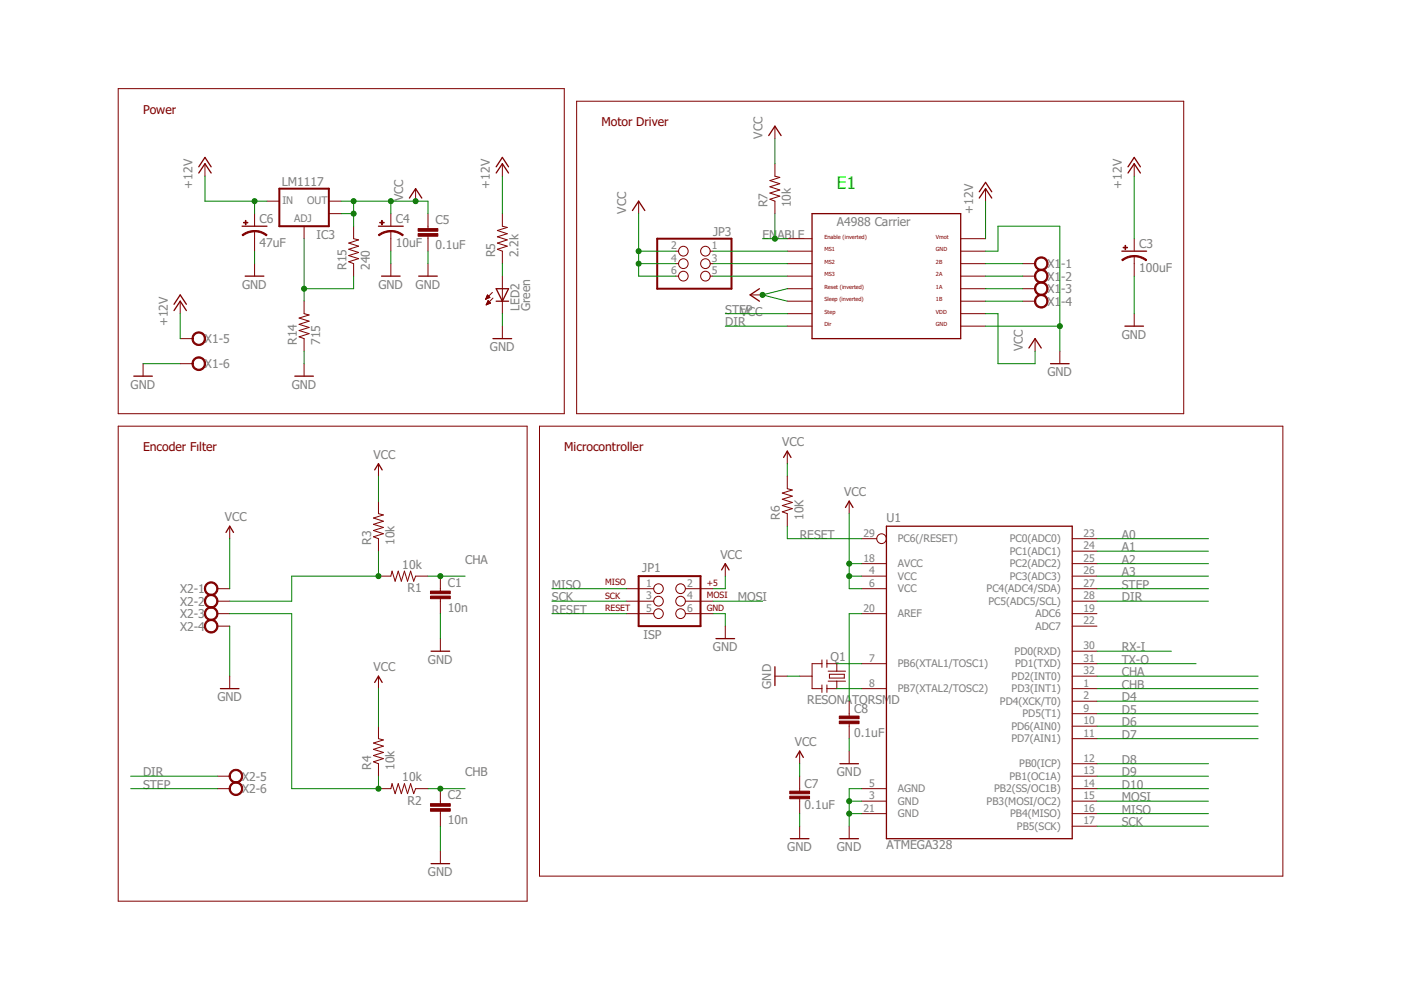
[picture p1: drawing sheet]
<svg xmlns="http://www.w3.org/2000/svg" width="297mm" height="210mm" viewBox="0 0 297 210" stroke-linecap="round" stroke-linejoin="round" font-family="sans-serif">
<g fill="none" stroke="#800000" stroke-width=".21">
<path d="M25.1 18.8h94.5v68.9h-94.5zM43.5 34.7v2.7M106.5 34.7v2.7M122.3 21.5h128.7v66.2h-128.7zM164.3 26.8v2.6M164.3 34.7v2.7l1 .2-2.1 .7 2.1 .6-2.1 .7 2.1 .7-2.1 .6 2.1 .7-2.1 .6 1.1 .5v2.6M240.5 34.7v2.7M54 45.3v2.7M54 49v4.3M54 55.9v2.6M56.6 42.7h2.6M64.5 48v2.6"/>
<path d="M69.7 42.7h2.6M69.7 45.3h2.6M75 48v2.6l1 .3-2.1 .6 2.1 .7-2.1 .7 2.1 .6-2.1 .7 2.1 .6-2.1 .7 1.1 .4v2.6M82.9 45.3v2.7M82.9 49v4.3M82.9 55.9v2.6M88.1 40v2.7M90.7 45.3v3.2M90.7 50.1v3.2M90.7 55.9v2.6M106.5 45.3v2.7l1 .2-2 .7 2 .7-2 .6 2 .7-2 .6 2 .7-2 .7 1 .4v2.6M106.5 58.5v8"/>
<path d="M135.4 42.7v2.6M143.3 53.3h.5M143.3 55.9h.5M143.3 58.5h.5M150.6 53.3h.6M150.6 55.9h.6M150.6 58.5h.6M166.9 53.3h5.3M166.9 55.9h5.3M166.9 58.5h5.3M166.9 50.6h5.3M203.7 53.3h5.3"/>
<path d="M203.7 55.9h5.3M203.7 58.5h5.3M203.7 50.6h5.3M209 40v2.7M216.8 55.9h2.7M216.8 58.5h2.7M240.5 50.6v2.7M240.5 54.3v4.2M30.3 77.1v2.7M38.2 63.9v2.6M38.2 71.8h2.6M38.2 77.1h2.6"/>
<path d="M64.5 63.9v2.6l1 .3-2.1 .6 2.1 .7-2.1 .7 2.1 .6-2.1 .7 2.1 .6-2.1 .7 1.1 .4v2.7M64.5 77.1v2.7M103 63.4h.1M103 63.3h.4M103.1 63.1h.6M103.1 63h.7M103.1 64.5h.3M103.2 64.4h.5M103.2 62.9h.5M103.3 62.8h.3M103.3 64.3h.6M103.3 64.2h.6"/>
<path d="M103.3 62.6h.1M103.4 62.5l.5 .6-.9 .4zM103.4 64h.4M103.4 63.9h.3M103.5 63.8h.1M103.5 63.7l.5 .6-.9 .3zM104.4 62l-1.4 1.5M104.5 63.2l-1.4 1.4M106.5 69.2v2.6M159 62.5h2.7M166.9 61.2h5.3M166.9 63.9h5.3"/>
<path d="M166.9 66.5h5.3M166.9 69.2h5.3M203.7 61.2h5.3M203.7 63.9h5.3M203.7 66.5h5.3M203.7 69.2h5.3M216.8 61.2h2.7M216.8 63.9h2.7M219.5 71.8v2.7M224.7 74.5v2.6M240.5 66.5v2.7M25.1 90.4h86.7v100.7h-86.7z"/>
<path d="M80.2 98.3v2.7M114.4 90.4h157.6v95.4h-157.6zM166.9 95.7v2.6M48.7 111.6v2.6M80.2 106.3v2.6l1.1 .3-2.1 .6 2.1 .7-2.1 .7 2.1 .6-2.1 .7 2.1 .7-2.1 .6 1 .4v2.7M153.8 119.5v2.7M166.9 101v2.6l1.1 .3-2.1 .6 2.1 .7-2.1 .7 2.1 .6-2.1 .7 2.1 .6-2.1 .7 1 .4v2.7M180 106.3v2.6M182.7 119.5h5.2M182.7 114.2h3.2M227.3 119.5h5.3M227.3 116.9h5.3"/>
<path d="M227.3 114.2h5.3M46.1 124.8h2.6M46.1 127.5h2.6M46.1 130.1h2.6M46.1 132.8h2.6M80.2 122.2h2.7l.2-1.1 .7 2.1 .6-2.1 .7 2.1 .6-2.1 .7 2.1 .7-2.1 .6 2.1 .4-1h2.6M93.4 122.2v3.1M93.4 126.9v3.2M93.4 135.4v2.7M132.8 124.8h5.8M132.8 127.5h5.8M132.8 130.1h5.8"/>
<path d="M145.3 124.8h5.9M145.3 127.5h5.9M145.3 130.1h5.9M153.8 132.8v2.6M174.3 139.9v1.6M175.3 139.9v1.6M182.7 122.2h5.2M182.7 124.8h5.2M182.7 130.1h5.2M227.3 122.2h5.3M227.3 124.8h5.3M227.3 127.5h5.3"/>
<path d="M227.3 130.1h5.3M227.3 138.1h5.3M227.3 132.8h5.3M48.7 143.4v2.6M80.2 143.4v2.6M80.2 154v2.6l1.1 .3-2.1 .6 2.1 .7-2.1 .7 2.1 .6-2.1 .7 2.1 .6-2.1 .7 1 .4v2.7M164.3 143.4h2.6M169.5 159.3v2.6M169.5 143.4h2.7M174.3 140.7h-2.1v5.3h2.1M174.3 145.2v1.6M175.3 140.7h2.1v1.6"/>
<path d="M175.3 145.2v1.6M175.6 142.3h3.7M175.6 144.4h3.7M175.9 143h3.1v.8h-3.1zM177.4 144.4v1.6h-2.1M180 148.7v3.1M180 153.4v3.2M180 159.3v2.6M182.7 140.7h5.2M182.7 146h5.2M227.3 140.7h5.3M227.3 146h5.3"/>
<path d="M227.3 143.4h5.3M227.3 156.6h5.3M227.3 154h5.3M227.3 151.3h5.3M227.3 148.7h5.3M46.1 167.2h2.6M46.1 164.6h2.6M80.2 167.2h2.7l.2-1 .7 2.1 .6-2.1 .7 2.1 .6-2.1 .7 2.1 .7-2.1 .6 2.1 .4-1.1h2.6M93.4 167.2v3.2M93.4 172v3.2M169.5 164.6v3.1M169.5 169.3v3.2"/>
<path d="M169.5 175.2v2.6M180 175.2v2.6M182.7 167.2h5.2M182.7 169.9h5.2M182.7 172.5h5.2M227.3 167.2h5.3M227.3 175.2h5.3M227.3 169.9h5.3M227.3 172.5h5.3M227.3 164.6h5.3M227.3 161.9h5.3M93.4 180.5v2.6"/>
<circle cx="144.9" cy="55.9" r="1.03"/>
<circle cx="144.9" cy="58.6" r="1.03"/>
<circle cx="144.9" cy="53.3" r="1.03"/>
<circle cx="149.6" cy="58.6" r="1.03"/>
<circle cx="149.6" cy="53.3" r="1.03"/>
<circle cx="149.6" cy="55.9" r="1.03"/>
<circle cx="186.9" cy="114.2" r="1.03"/>
<circle cx="139.6" cy="130.1" r="1.03"/>
<circle cx="139.6" cy="124.8" r="1.03"/>
<circle cx="139.6" cy="127.5" r="1.03"/>
<circle cx="144.3" cy="130.1" r="1.03"/>
<circle cx="144.3" cy="127.5" r="1.03"/>
<circle cx="144.3" cy="124.8" r="1.03"/>
</g>
<g fill="#800000" stroke="#800000" stroke-width=".21">
<path d="M91.3 126.4h4.2v.5h-4.2z"/>
<path d="M91.3 125.3h4.2v.6h-4.2z"/>
<path d="M91.3 171.4h4.2v.6h-4.2z"/>
<path d="M91.3 170.4h4.2v.5h-4.2z"/>
<path d="M238.1 52.4h1v.2h-1z"/>
<path d="M238.5 52h.2v1h-.2z"/>
<path d="M167.4 167.7h4.2v.6h-4.2z"/>
<path d="M167.4 168.8h4.2v.6h-4.2z"/>
<path d="M177.9 151.8h4.2v.6h-4.2z"/>
<path d="M177.9 152.9h4.2v.5h-4.2z"/>
<path d="M80.5 47.1h.9v.2h-.9z"/>
<path d="M80.9 46.7h.1v1h-.1z"/>
<path d="M88.6 49.5h4.2v.6h-4.2z"/>
<path d="M88.6 48.5h4.2v.5h-4.2z"/>
<path d="M51.6 47.1h1v.2h-1z"/>
<path d="M52 46.7h.2v1h-.2z"/>
</g>
<g fill="none" stroke="#800000" stroke-width=".28">
<path d="M42.1 36.7l1.4-2 1.3 2M42.1 35.4l1.4-2 1.3 2M105.2 36.7l1.3-2 1.3 2M105.2 35.4l1.3-2 1.3 2M163 28.7l1.3-1.9 1.3 1.9M239.2 36.7l1.3-2 1.3 2M239.2 35.4l1.3-2 1.3 2M51.3 48h5.3M52 58.5h3.9M80.2 48h5.3M80.9 58.5h3.9M86.8 42l1.3-2 1.3 2"/>
<path d="M88.8 58.5h3.9M134.1 44.6l1.3-1.9 1.3 1.9M172.2 45.3h31.5v26.5h-31.5zM207.6 42l1.4-2 1.3 2M207.6 40.7l1.4-2 1.3 2M237.8 53.3h5.3M28.4 79.8h3.9M36.9 65.8l1.3-1.9 1.3 1.9M36.9 64.5l1.3-2 1.3 2M62.5 79.8h3.9M104.5 71.8h4M105.2 61.2h2.6l-1.3 2.7z"/>
<path d="M105.2 63.9h2.6M161 61.2l-2 1.3 2 1.4M218.1 73.8l1.4-2 1.3 2M222.7 77.1h4M238.5 69.2h3.9M79.4 99.6l.8-1.3 .8 1.3M166.1 97l.8-1.3 .8 1.3M47.9 112.9l.8-1.3 .8 1.3M179.3 107.6l.7-1.3 .8 1.3M187.9 111.6h39.4v66.2h-39.4zM91.4 138.1h3.9M151.8 135.4h3.9"/>
<path d="M153 120.8l.8-1.3 .8 1.3M46.7 146h4M79.4 144.7l.8-1.3 .8 1.3M164.3 141.4v4M167.6 177.8h3.9M168.8 160.6l.7-1.3 .8 1.3M178.1 177.8h3.9M178.1 161.9h3.9M91.4 183.1h3.9"/>
</g>
<path d="M59.2 40h10.5v8h-10.5zM139.3 50.6h15.8v10.6h-15.8zM135.4 122.2h13.1v10.6h-13.1z" fill="none" stroke="#800000" stroke-width=".42"/>
<g fill="#800000" stroke="#800000" stroke-width=".21">
<path d="M240.5 54.2l1.4 .2 1.2 .7-.1 .2-1.5-.7-1-.2z" fill-rule="evenodd"/>
<path d="M237.8 55.1l1.3-.7 1.4-.2v.2l-1.6 .4-.9 .5z" fill-rule="evenodd"/>
<path d="M82.9 48.9h.2a4 4 0 0 1 2.4 .9l-.2 .2-.9-.6-1.5-.3z" fill-rule="evenodd"/>
<path d="M80.2 49.8l1.3-.7 1.4-.2v.2l-1.6 .4-.9 .5z" fill-rule="evenodd"/>
<path d="M54 48.9h.3a4 4 0 0 1 2.3 .9l-.1 .2-1-.6-1.5-.3z" fill-rule="evenodd"/>
<path d="M51.3 49.8l1.3-.7 1.4-.2v.2l-1.6 .4-.9 .5z" fill-rule="evenodd"/>
<path d="M219.7 54.9a1.44 1.44 0 0 1 2.3 .2 1.44 1.44 0 0 1-.8 2.2 1.44 1.44 0 0 1-1.9-1.4h.3a1.18 1.18 0 0 1 1.6-1.1 1.18 1.18 0 0 1 .3 2 1.18 1.18 0 0 1-1.9-.6v-.3h-.3z" fill-rule="evenodd"/>
<path d="M219.7 57.6a1.44 1.44 0 0 1 2.3 .2 1.44 1.44 0 0 1-.8 2.1 1.44 1.44 0 0 1-1.9-1.4h.3a1.18 1.18 0 0 1 1.6-1 1.18 1.18 0 0 1 .3 1.9 1.18 1.18 0 0 1-1.9-.6v-.3h-.3z" fill-rule="evenodd"/>
<path d="M219.7 60.2a1.44 1.44 0 0 1 2.3 .2 1.44 1.44 0 0 1-.8 2.2 1.44 1.44 0 0 1-1.9-1.4h.3a1.18 1.18 0 0 1 1.6-1.1 1.18 1.18 0 0 1 .3 2 1.18 1.18 0 0 1-1.9-.6v-.3h-.3z" fill-rule="evenodd"/>
<path d="M219.7 62.9a1.44 1.44 0 0 1 2.3 .2 1.44 1.44 0 0 1-.8 2.1 1.44 1.44 0 0 1-1.9-1.3h.3a1.18 1.18 0 0 1 1.6-1.1 1.18 1.18 0 0 1 .3 1.9 1.18 1.18 0 0 1-1.9-.5v-.3h-.3z" fill-rule="evenodd"/>
<path d="M41.1 70.8a1.45 1.45 0 0 1 2.3 .2 1.45 1.45 0 0 1-.8 2.2 1.45 1.45 0 0 1-1.9-1.4h.3a1.18 1.18 0 0 1 1.6-1.1 1.18 1.18 0 0 1 .3 2 1.18 1.18 0 0 1-1.9-.6v-.3h-.3z" fill-rule="evenodd"/>
<path d="M41.1 76.1a1.45 1.45 0 0 1 2.3 .2 1.45 1.45 0 0 1-.8 2.2 1.45 1.45 0 0 1-1.9-1.4h.3a1.18 1.18 0 0 1 1.6-1.1 1.18 1.18 0 0 1 .3 2 1.18 1.18 0 0 1-1.9-.6v-.3h-.3z" fill-rule="evenodd"/>
<path d="M43.7 123.8a1.45 1.45 0 0 1 2.3 .2 1.45 1.45 0 0 1-.8 2.2 1.45 1.45 0 0 1-1.9-1.4h.3a1.19 1.19 0 0 1 1.7-1.1 1.19 1.19 0 0 1 .2 2 1.19 1.19 0 0 1-1.9-.6v-.3h-.3z" fill-rule="evenodd"/>
<path d="M43.7 126.5a1.45 1.45 0 0 1 2.3 .2 1.45 1.45 0 0 1-.8 2.1 1.45 1.45 0 0 1-1.9-1.3h.3a1.19 1.19 0 0 1 1.7-1.1 1.19 1.19 0 0 1 .2 2 1.19 1.19 0 0 1-1.9-.6v-.3h-.3z" fill-rule="evenodd"/>
<path d="M43.7 129.1a1.45 1.45 0 0 1 2.3 .2 1.45 1.45 0 0 1-.8 2.2 1.45 1.45 0 0 1-1.9-1.4h.3a1.19 1.19 0 0 1 1.7-1.1 1.19 1.19 0 0 1 .2 2 1.19 1.19 0 0 1-1.9-.6v-.3h-.3z" fill-rule="evenodd"/>
<path d="M43.7 131.8a1.45 1.45 0 0 1 2.3 .2 1.45 1.45 0 0 1-.8 2.1 1.45 1.45 0 0 1-1.9-1.3h.3a1.19 1.19 0 0 1 1.7-1.1 1.19 1.19 0 0 1 .2 1.9 1.19 1.19 0 0 1-1.9-.5v-.3h-.3z" fill-rule="evenodd"/>
<path d="M49 163.6a1.45 1.45 0 0 1 2.3 .2 1.45 1.45 0 0 1-.9 2.2 1.45 1.45 0 0 1-1.8-1.4h.3a1.19 1.19 0 0 1 1.7-1 1.19 1.19 0 0 1 .1 2 1.19 1.19 0 0 1-1.8-.7v-.3h-.3z" fill-rule="evenodd"/>
<path d="M49 166.2a1.45 1.45 0 0 1 2.3 .3 1.45 1.45 0 0 1-.9 2.1 1.45 1.45 0 0 1-1.8-1.4h.3a1.19 1.19 0 0 1 1.7-1 1.19 1.19 0 0 1 .1 2 1.19 1.19 0 0 1-1.8-.7v-.3h-.3z" fill-rule="evenodd"/>
</g>
<g fill="none" stroke="#008000" stroke-width=".21">
<path d="M43.5 37.4v5.3h13.1M106.5 37.4v7.9M164.3 29.4v5.3M240.5 37.4v13.2M54 42.7v2.6M54 53.3v2.6M64.5 50.6v13.3M72.3 42.7h18.4v2.6M72.3 45.3h2.7M75 42.7v5.3M75 58.5v2.7h-10.5M82.9 42.7v2.6"/>
<path d="M82.9 53.3v2.6M90.7 53.3v2.6M106.5 55.9v2.6M135.4 45.3v13.2h7.9M135.4 55.9h7.9M135.4 53.3h7.9M151.2 58.5h15.7M151.2 55.9h15.7M151.2 53.3h15.7M161.7 50.6h5.2M164.3 45.3v5.3M209 53.3h2.6v-5.3h13.1v26.5"/>
<path d="M209 58.5h7.8M209 55.9h7.8M209 42.7v7.9M240.5 58.5v8M30.3 77.1h7.9M38.2 66.5v5.3M64.5 74.5v2.6M106.5 66.5v2.7M153.8 66.5h13.1M153.8 69.2h13.1M166.9 61.2l-5.2 1.3 5.2 1.4M209 66.5h2.6v10.6h7.9v-2.6"/>
<path d="M209 69.2h15.7M209 61.2h7.8M209 63.9h7.8M166.9 98.3v2.7M48.7 114.2v10.6M80.2 101v5.3M80.2 116.9v5.3h-18.4v5.3h-13.1M166.9 111.6v2.6h15.8M180 108.9v15.9h2.7M180 119.5h2.7M232.6 119.5h23.6M232.6 114.2h23.6"/>
<path d="M232.6 116.9h23.6M48.7 130.1h13.1v37.1h18.4v-2.6M48.7 132.8v10.6M90.7 122.2h7.9M93.4 130.1v5.3M117 124.8h15.8M117 130.1h15.8M117 127.5h15.8M151.2 130.1h2.6v2.7M151.2 127.5h10.5M153.8 122.2v2.6h-2.6M180 122.2h2.7"/>
<path d="M182.7 130.1h-2.7v18.6M232.6 124.8h23.6M232.6 122.2h23.6M232.6 127.5h23.6M232.6 138.1h15.7M80.2 146v8M166.9 143.4h2.6M177.4 146h5.3M177.4 140.7h5.3M180 156.6v2.7M232.6 143.4h34.1M232.6 146h34.1"/>
<path d="M232.6 140.7h21M232.6 156.6h34.1M232.6 154h34.1M232.6 151.3h34.1M232.6 148.7h34.1M27.7 167.2h18.4M27.7 164.6h18.4M90.7 167.2h7.9M93.4 175.2v5.3M169.5 161.9v2.7M169.5 172.5v2.7M180 172.5h2.7"/>
<path d="M180 169.9h2.7M182.7 167.2h-2.7v8M232.6 167.2h23.6M232.6 172.5h23.6M232.6 169.9h23.6M232.6 164.6h23.6M232.6 175.2h23.6M232.6 161.9h23.6"/>
</g>
<g fill="#008000" stroke="#008000" stroke-width=".21">
<circle cx="135.4" cy="55.9" r=".53"/>
<circle cx="135.4" cy="53.3" r=".53"/>
<circle cx="161.7" cy="62.5" r=".53"/>
<circle cx="180" cy="122.2" r=".53"/>
<circle cx="180" cy="119.5" r=".53"/>
<circle cx="82.9" cy="42.7" r=".53"/>
<circle cx="75" cy="45.3" r=".53"/>
<circle cx="75" cy="42.7" r=".53"/>
<circle cx="88.1" cy="42.7" r=".53"/>
<circle cx="224.7" cy="69.2" r=".53"/>
<circle cx="180" cy="172.5" r=".53"/>
<circle cx="180" cy="169.9" r=".53"/>
<circle cx="80.2" cy="122.2" r=".53"/>
<circle cx="80.2" cy="167.2" r=".53"/>
<circle cx="93.4" cy="122.2" r=".53"/>
<circle cx="93.4" cy="167.2" r=".53"/>
<circle cx="54" cy="42.7" r=".53"/>
<circle cx="164.3" cy="50.6" r=".53"/>
<circle cx="64.5" cy="61.2" r=".53"/>
</g>
<text font-size="3.7" fill="#0f0" x="177.4" y="40">E1</text>
<g font-size="2.6" fill="#800000">
<text x="30.3" y="24.1">Power</text>
<text x="127.5" y="26.8">Motor Driver</text>
<text x="30.3" y="95.7">Encoder Fılter</text>
<text x="119.6" y="95.7">Microcontroller</text>
</g>
<g font-size="2.6" fill="#808080">
<text x="161.7" y="29.4" transform="rotate(-90 161.7 29.4)">VCC</text>
<text x="40.8" y="40" transform="rotate(-90 40.8 40)">+12V</text>
<text x="59.7" y="39.5">LM1117</text>
<text x="103.9" y="40" transform="rotate(-90 103.9 40)">+12V</text>
<text x="237.8" y="40" transform="rotate(-90 237.8 40)">+12V</text>
<text x="55" y="47.3">C6</text>
<text x="83.9" y="47.3">C4</text>
<text x="85.5" y="42.7" transform="rotate(-90 85.5 42.7)">VCC</text>
<text x="92.3" y="47.6">C5</text>
<text x="132.8" y="45.3" transform="rotate(-90 132.8 45.3)">VCC</text>
<text x="162.7" y="44" transform="rotate(-90 162.7 44)">R7</text>
<text x="167.7" y="44" transform="rotate(-90 167.7 44)">10k</text>
<text x="177.4" y="48">A4988 Carrier</text>
<text x="206.3" y="45.3" transform="rotate(-90 206.3 45.3)">+12V</text>
<text x="55" y="52.3">47uF</text>
<text x="67.1" y="50.6">IC3</text>
<text x="83.9" y="52.3">10uF</text>
<text x="92.3" y="52.9">0.1uF</text>
<text x="151.2" y="49.9">JP3</text>
<text x="161.7" y="50.6">EN</text>
<text x="164.8" y="50.6">ABLE</text>
<text x="241.5" y="52.6">C3</text>
<text x="73.4" y="57.2" transform="rotate(-90 73.4 57.2)">R15</text>
<text x="78.4" y="57.2" transform="rotate(-90 78.4 57.2)">240</text>
<text x="105" y="54.6" transform="rotate(-90 105 54.6)">R5</text>
<text x="109.9" y="54.6" transform="rotate(-90 109.9 54.6)">2.2k</text>
<text x="222.1" y="56.8">X1</text>
<text x="222.1" y="59.5">X1</text>
<text x="225" y="56.8">-1</text>
<text x="225" y="59.5">-2</text>
<text x="241.5" y="57.6">100uF</text>
<text x="51.3" y="61.2">GND</text>
<text x="80.2" y="61.2">GND</text>
<text x="88.1" y="61.2">GND</text>
<text x="110.2" y="66" transform="rotate(-90 110.2 66)">LED2</text>
<text x="112.4" y="66" transform="rotate(-90 112.4 66)">Green</text>
<text x="222.1" y="62.1">X1</text>
<text x="222.1" y="64.8">X1</text>
<text x="225" y="62.1">-3</text>
<text x="225" y="64.8">-4</text>
<text x="35.6" y="69.2" transform="rotate(-90 35.6 69.2)">+12V</text>
<text x="153.8" y="66.5">STEVPCC</text>
<text x="153.8" y="69.2">DIR</text>
<text x="237.8" y="71.8">GND</text>
<text x="43.5" y="72.7">X1-5</text>
<text x="62.9" y="73.1" transform="rotate(-90 62.9 73.1)">R14</text>
<text x="67.9" y="73.1" transform="rotate(-90 67.9 73.1)">715</text>
<text x="103.9" y="74.5">GND</text>
<text x="216.8" y="74.5" transform="rotate(-90 216.8 74.5)">VCC</text>
<text x="27.7" y="82.4">GND</text>
<text x="43.5" y="78">X1-6</text>
<text x="61.8" y="82.4">GND</text>
<text x="222.1" y="79.8">GND</text>
<text x="165.9" y="94.6">VCC</text>
<text x="79.2" y="97.2">VCC</text>
<text x="179" y="105.2">VCC</text>
<text x="47.7" y="110.5">VCC</text>
<text x="165.4" y="110.2" transform="rotate(-90 165.4 110.2)">R6</text>
<text x="170.3" y="110.2" transform="rotate(-90 170.3 110.2)">10K</text>
<text x="187.9" y="110.8">U1</text>
<text x="78.7" y="115.5" transform="rotate(-90 78.7 115.5)">R3</text>
<text x="83.6" y="115.5" transform="rotate(-90 83.6 115.5)">10k</text>
<text x="98.6" y="119.5">CHA</text>
<text x="152.7" y="118.5">VCC</text>
<text x="169.5" y="114.2">RESET</text>
<text x="237.8" y="119.5">A2</text>
<text x="237.8" y="116.9">A1</text>
<text x="237.8" y="114.2">A0</text>
<text x="38.2" y="125.7">X2-1</text>
<text x="85.3" y="120.6">10k</text>
<text x="86.4" y="125.6">R1</text>
<text x="94.9" y="124.4">C1</text>
<text x="117" y="124.8">MISO</text>
<text x="136.2" y="121.4">JP1</text>
<text x="237.8" y="124.8">STEP</text>
<text x="237.8" y="122.2">A3</text>
<text x="38.2" y="128.4">X2-2</text>
<text x="38.2" y="131">X2-3</text>
<text x="94.9" y="129.7">10n</text>
<text x="117" y="130.1">RESET</text>
<text x="117" y="127.5">SCK</text>
<text x="156.4" y="127.5">MOSI</text>
<text x="237.8" y="127.5">DIR</text>
<text x="38.2" y="133.7">X2-4</text>
<text x="136.4" y="135.4">ISP</text>
<text x="79.2" y="142.3">VCC</text>
<text x="90.7" y="140.7">GND</text>
<text x="151.2" y="138.1">GND</text>
<text x="176.1" y="140.2">Q1</text>
<text x="237.8" y="143.4">CHA</text>
<text x="237.8" y="138.1">RX-I</text>
<text x="237.8" y="140.7">TX-O</text>
<text x="46.1" y="148.7">GND</text>
<text x="163.5" y="146" transform="rotate(-90 163.5 146)">GND</text>
<text x="171.1" y="149.2">RESONA</text>
<text x="180.7" y="149.2">TORSMD</text>
<text x="237.8" y="146">CHB</text>
<text x="237.8" y="148.7">D4</text>
<text x="181.1" y="151.2">C8</text>
<text x="237.8" y="154">D6</text>
<text x="237.8" y="151.3">D5</text>
<text x="168.5" y="158.2">VCC</text>
<text x="181.1" y="156.2">0.1uF</text>
<text x="237.8" y="161.9">D8</text>
<text x="237.8" y="156.6">D7</text>
<text x="30.3" y="167.2">STEP</text>
<text x="30.3" y="164.6">DIR</text>
<text x="51.3" y="165.5">X2-5</text>
<text x="78.7" y="163.2" transform="rotate(-90 78.7 163.2)">R4</text>
<text x="83.6" y="163.2" transform="rotate(-90 83.6 163.2)">10k</text>
<text x="85.3" y="165.6">10k</text>
<text x="98.6" y="164.6">CHB</text>
<text x="170.6" y="167.1">C7</text>
<text x="177.4" y="164.6">GND</text>
<text x="237.8" y="167.2">D10</text>
<text x="237.8" y="164.6">D9</text>
<text x="51.3" y="168.1">X2-6</text>
<text x="86.4" y="170.6">R2</text>
<text x="94.9" y="169.5">C2</text>
<text x="170.6" y="171.6">0.1uF</text>
<text x="237.8" y="172.5">MISO</text>
<text x="237.8" y="169.9">MOSI</text>
<text x="94.9" y="174.8">10n</text>
<text x="187.9" y="179.9">ATMEGA328</text>
<text x="237.8" y="175.2">SCK</text>
<text x="90.7" y="185.8">GND</text>
<text x="166.9" y="180.5">GND</text>
<text x="177.4" y="180.5">GND</text>
</g>
<g font-size="2.2" fill="#808080">
<text x="59.9" y="43.3">IN</text>
<text x="62.4" y="47.2">ADJ</text>
<text x="65.1" y="43.3">OUT</text>
<text x="142.3" y="52.9">2</text>
<text x="150.9" y="52.9">1</text>
<text x="142.3" y="55.5">4</text>
<text x="142.3" y="58.2">6</text>
<text x="150.9" y="55.5">3</text>
<text x="150.9" y="58.2">5</text>
<text x="183.1" y="113.8">29</text>
<text x="229.8" y="113.8">23</text>
<text x="183.1" y="119.1">18</text>
<text x="190.3" y="115">PC6(/RESET)</text>
<text x="214.1" y="117.7">PC1(ADC1)</text>
<text x="214.1" y="115">PC0(ADC0)</text>
<text x="229.8" y="119.1">25</text>
<text x="229.8" y="116.5">24</text>
<text x="137" y="124.4">1</text>
<text x="145.7" y="124.4">2</text>
<text x="184.3" y="121.8">4</text>
<text x="184.3" y="124.4">6</text>
<text x="190.3" y="123">VCC</text>
<text x="190.3" y="125.6">VCC</text>
<text x="190.3" y="120.3">AVCC</text>
<text x="209.2" y="125.6">PC4(ADC4/SDA)</text>
<text x="214.1" y="123">PC3(ADC3)</text>
<text x="214.1" y="120.3">PC2(ADC2)</text>
<text x="229.8" y="124.4">27</text>
<text x="229.8" y="121.8">26</text>
<text x="137" y="127.1">3</text>
<text x="137" y="129.7">5</text>
<text x="145.7" y="127.1">4</text>
<text x="145.7" y="129.7">6</text>
<text x="183.1" y="129.7">20</text>
<text x="190.3" y="130.9">AREF</text>
<text x="209.6" y="128.3">PC5(ADC5/SCL)</text>
<text x="219.5" y="130.9">ADC6</text>
<text x="229.8" y="129.7">19</text>
<text x="229.8" y="127.1">28</text>
<text x="219.5" y="133.6">ADC7</text>
<text x="229.8" y="137.7">30</text>
<text x="229.8" y="132.4">22</text>
<text x="184.3" y="140.3">7</text>
<text x="190.3" y="141.5">PB6(XTAL1/TOSC1)</text>
<text x="215.1" y="138.9">PD0(RXD)</text>
<text x="215.2" y="141.5">PD1(TXD)</text>
<text x="229.8" y="143">32</text>
<text x="229.8" y="140.3">31</text>
<text x="184.3" y="145.6">8</text>
<text x="190.3" y="146.8">PB7(XTAL2/TOSC2)</text>
<text x="212" y="149.5">PD4(XCK/T0)</text>
<text x="214.5" y="146.8">PD3(INT1)</text>
<text x="214.5" y="144.2">PD2(INT0)</text>
<text x="229.8" y="148.3">2</text>
<text x="229.8" y="145.6">1</text>
<text x="214.4" y="154.8">PD6(AIN0)</text>
<text x="216.8" y="152.1">PD5(T1)</text>
<text x="229.8" y="153.6">10</text>
<text x="229.8" y="150.9">9</text>
<text x="214.4" y="157.4">PD7(AIN1)</text>
<text x="229.8" y="161.5">12</text>
<text x="229.8" y="156.2">11</text>
<text x="184.3" y="166.8">5</text>
<text x="214" y="165.4">PB1(OC1A)</text>
<text x="216.1" y="162.7">PB0(ICP)</text>
<text x="229.8" y="166.8">14</text>
<text x="229.8" y="164.2">13</text>
<text x="183.1" y="172.1">21</text>
<text x="184.3" y="169.5">3</text>
<text x="190.3" y="170.7">GND</text>
<text x="190.3" y="173.3">GND</text>
<text x="190.3" y="168">AGND</text>
<text x="209.2" y="170.7">PB3(MOSI/OC2)</text>
<text x="210.8" y="168">PB2(SS/OC1B)</text>
<text x="214.1" y="173.3">PB4(MISO)</text>
<text x="229.8" y="172.1">16</text>
<text x="229.8" y="169.5">15</text>
<text x="215.6" y="176">PB5(SCK)</text>
<text x="229.8" y="174.8">17</text>
</g>
<g font-size="1.8" fill="#800000">
<text x="128.3" y="124">MISO</text>
<text x="149.8" y="124.3">+5</text>
<text x="128.3" y="129.6">RESET</text>
<text x="128.3" y="126.9">SCK</text>
<text x="149.8" y="126.8">MOSI</text>
<text x="149.8" y="129.6">GND</text>
</g>
<g font-size="1.2" fill="#800000">
<text x="174.8" y="50.6">Enable (inverted)</text>
<text x="174.8" y="53.3">MS1</text>
<text x="198.4" y="50.6">Vmot</text>
<text x="198.4" y="53.3">GND</text>
<text x="174.8" y="55.9">MS2</text>
<text x="174.8" y="58.6">MS3</text>
<text x="198.4" y="55.9">2B</text>
<text x="198.4" y="58.6">2A</text>
<text x="174.8" y="61.2">Reset (inverted)</text>
<text x="174.8" y="63.9">Sleep (inverted)</text>
<text x="198.4" y="61.2">1A</text>
<text x="198.4" y="63.9">1B</text>
<text x="174.8" y="66.5">Step</text>
<text x="174.8" y="69.2">Dir</text>
<text x="198.4" y="69.2">GND</text>
<text x="198.4" y="66.5">VDD</text>
</g>
</svg>
